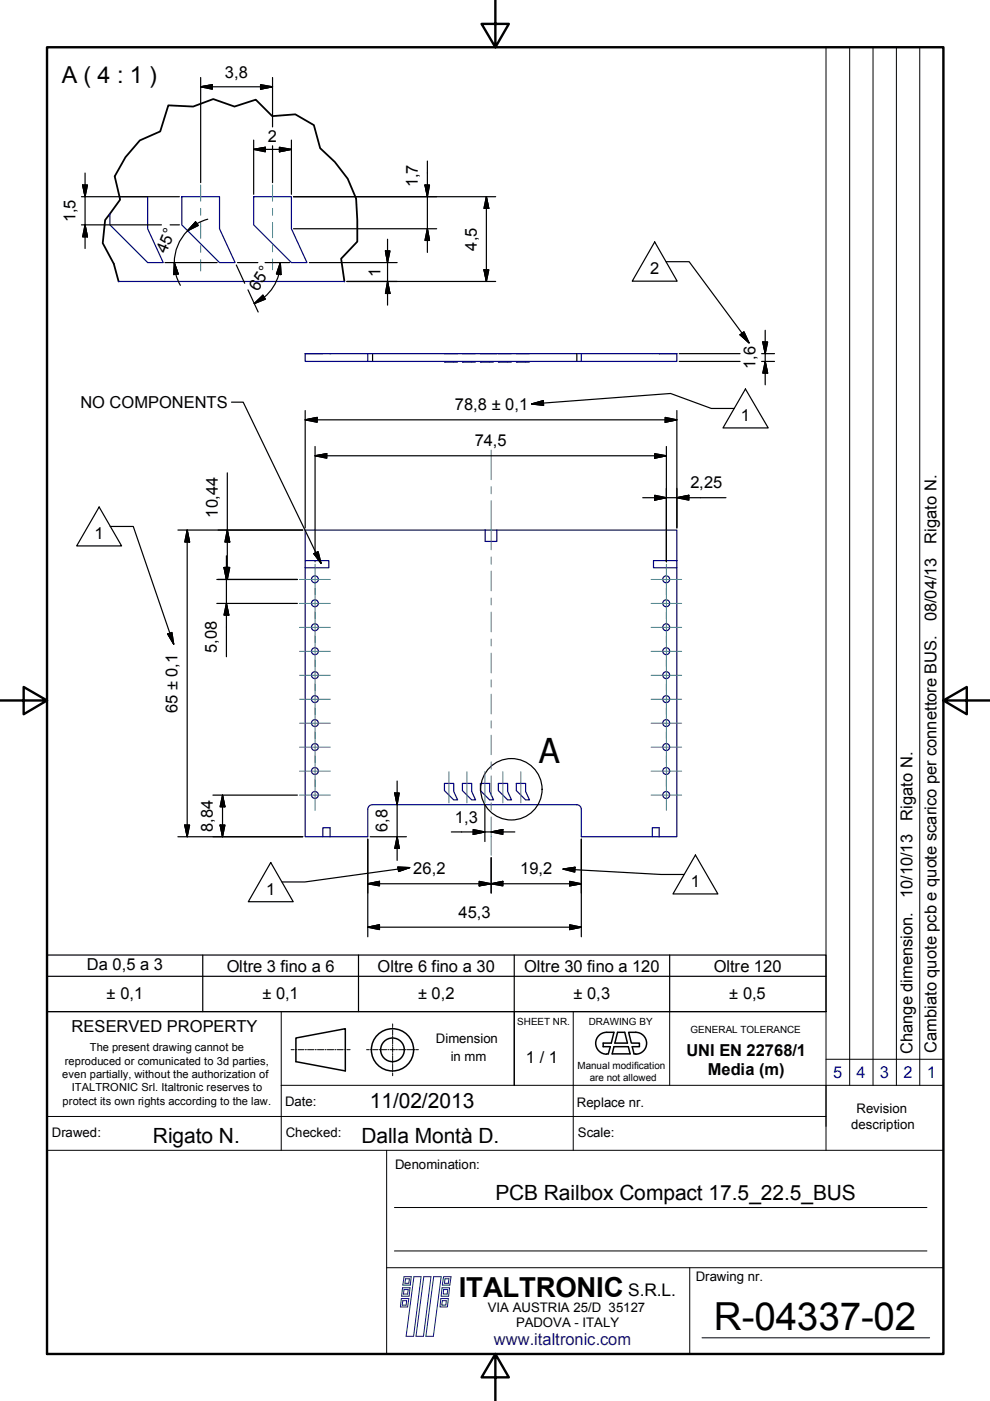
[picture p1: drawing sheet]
<svg xmlns="http://www.w3.org/2000/svg" width="210mm" height="297mm" viewBox="0 0 210 297" stroke-linecap="round" stroke-linejoin="round" font-family="sans-serif">
<!-- layer: Spigoli visibili(ISO) -->
<g fill="none" stroke="#000080" stroke-width=".25">
<path d="M25.1 59.7h47.9M25.3 41.7h6v6.8l3.3 7.2h-3.3l-8-8v-2.4M38.5 41.7h8v6.8l3.3 7.2h-3.3l-8-8zM53.8 41.7h8v6.8l3.3 7.2h-3.3l-8-8zM64.7 75h5.3M64.7 75v1.6h13.3M64.7 75h3.8M70 75h.1M70 75h69.8M78 75v1.6M78 76.6h44.3M94.2 76.7h2z"/>
<path d="M94.2 76.7h.1M94.2 75h2.8M96.2 76.7h.8zM98 76.7h2zM98 76.7h.1M98 75h2.8M100 76.7h.8zM101.9 76.7h1.9zM101.9 76.7h.1M101.9 75h3.4M103.8 76.7h.8zM105.7 76.7h1.9z"/>
<path d="M105.7 76.7h.1M105.7 75h2.8M107.6 76.7h.9zM109.5 76.7h1.9zM109.5 76.7h.1M109.5 75h2.8M111.4 76.7h.9zM123.3 75v1.6h20.2v-1.6M139.8 75h.1M139.8 75h3.7M64.7 118.9h5v1.5h-5zM102.9 112.4h2.4v2.4h-2.4z"/>
<path d="M102.9 112.4h-38.2v6.5M105.3 112.4h38.2v6.5M138.6 118.9h4.9v1.5h-4.9zM64.7 120.4v57h3.8M143.5 120.4v57h-3.7M68.5 175.5h1.5v1.9h-1.5zM78 171.6a.98 .98 0 0 1 1-1h43.3a.99 .99 0 0 1 1 1M78 171.6v5.8h-8M94.2 166.1h2v1.7l.8 1.8h-.8l-2-2zM98 166.1h2v1.7l.8 1.8h-.8l-2-2zM101.9 166.1h1.9v1.7l.8 1.8h-.8l-1.9-2zM105.7 166.1h1.9v1.7l.9 1.8h-.9l-1.9-2z"/>
<path d="M109.5 166.1h1.9v1.7l.9 1.8h-.9l-1.9-2zM123.3 171.6v5.8h15M138.3 175.5h1.5v1.9h-1.5z"/>
<circle cx="66.8" cy="133" r=".73"/>
<circle cx="66.8" cy="122.8" r=".73"/>
<circle cx="66.8" cy="127.9" r=".73"/>
<circle cx="66.8" cy="138.1" r=".73"/>
<circle cx="141.3" cy="138.1" r=".73"/>
<circle cx="141.3" cy="127.9" r=".73"/>
<circle cx="141.3" cy="133" r=".73"/>
<circle cx="141.3" cy="122.8" r=".73"/>
<circle cx="66.8" cy="143.1" r=".73"/>
<circle cx="66.8" cy="153.3" r=".73"/>
<circle cx="66.8" cy="158.4" r=".73"/>
<circle cx="66.8" cy="148.2" r=".73"/>
<circle cx="141.3" cy="143.1" r=".73"/>
<circle cx="141.3" cy="148.2" r=".73"/>
<circle cx="141.3" cy="158.4" r=".73"/>
<circle cx="141.3" cy="153.3" r=".73"/>
<circle cx="66.8" cy="168.5" r=".73"/>
<circle cx="66.8" cy="163.5" r=".73"/>
<circle cx="141.3" cy="168.5" r=".73"/>
<circle cx="141.3" cy="163.5" r=".73"/>
</g>
<!-- layer: Spigoli tangenti visibili(ISO) -->
<path d="M79 75v1.6M122.3 75v1.6" fill="none" stroke="#000" stroke-width=".25"/>
<path d="M122.3 76.6h1" fill="none" stroke="#000080" stroke-width=".25"/>
<!-- layer: Linee di interruzione(ISO) -->
<path d="M25.1 59.7l-1-3.8-2.3-4.4 .5-4.8 3.2-4.4-1.2-4.9 2.3-4.1 3.1-3.5 4.3-1.9 1.7-5.6 5.3 .3 4.2-1.6 4.5 1.6 4.5-1.5 3.5 3.5 4.9-.4 3.9 2.3 1.4 4.9 3.1 2.9 2.7 3.6 1.8 4.2 .3 4.6v4.5l-3.5 3.6 .7 4.9" fill="none" stroke="#000" stroke-width=".38"/>
<!-- layer: Linee dettaglio cerchio(ISO) -->
<circle cx="108.4" cy="167.3" r="6.5" fill="none" stroke="#000" stroke-width=".25"/>
<!-- layer: Bordo_0 -->
<path d="M10 10h190v277.1h-190zM105 0v10l-2.9-4.9h5.8l-2.9 4.9M0 148.5h10l-5-2.8v5.7l5-2.9M200 148.5l5 2.9v-5.7l-5 2.8h10M105 287.1l2.9 4.9h-5.8l2.9-4.9v9.9" fill="none" stroke="#000" stroke-width=".51"/>
<!-- layer: Geometria schizzo(ISO) -->
<path d="M10 202.5h165.1v12h-165.1zM10 207h165.1M43 202.5v12M76 202.5v12M109 202.5v12M142 202.5v12" fill="none" stroke="#000" stroke-width=".25"/>
<!-- layer: AM_0 -->
<g fill="none" stroke="#000" stroke-width=".32">
<path d="M109 214.5v15.6M130.9 218.9h1.6l.5 2.3h-2.6zM62.7 220.1l10.5-2v9l-10.5-2zM128.7 223.4h.3l.4-1.5h-1.5v-.7h1.7l.6-2.3a3.4 3.4 0 0 0-3.4 .8 2.32 2.32 0 0 0-.3 2.5 2.32 2.32 0 0 0 2.1 1.3M130.2 221.9h3l.4 1.5h-3.8zM134.8 223.4h-.4l-.4-1.5h1.6v-.7h-1.7l-.6-2.3a3.4 3.4 0 0 1 3.3 .8 2.32 2.32 0 0 1 .3 2.5 2.32 2.32 0 0 1-2.1 1.3"/>
<circle cx="83.2" cy="222.6" r="4.5"/>
<circle cx="83.2" cy="222.6" r="2.51"/>
</g>
<!-- layer: AM_7 -->
<g fill="none" stroke="#000" stroke-width=".21">
<path d="M83.2 217.1v.6M83.2 217.9v.2M83.2 218.4v1.1M83.2 219.7v.2M61.7 222.6h.7M62.6 222.6h.3M63.2 222.6h1.3M64.7 222.6h.3M65.2 222.6h1.3M66.8 222.6h.3M67.3 222.6h1.3M68.9 222.6h.3"/>
<path d="M69.4 222.6h1.3M71 222.6h.2M71.5 222.6h1.3M73.1 222.6h.2M73.6 222.6h.6M77.7 222.6h.6M78.5 222.6h.2M79 222.6h1.1M80.4 222.6h.2M80.8 222.6h1.2M82.2 222.6h.2M82.7 222.6h1.1"/>
<path d="M83.2 220.2v1.1M83.2 221.5v.3M83.2 222v1.1M83.2 223.4v.2M83.2 223.8v1.2M83.2 225.2v.3M83.2 225.7v1.1M83.2 227.1v.2M83.2 227.5v.6M84 222.6h.3M84.5 222.6h1.2M85.9 222.6h.2"/>
<path d="M86.3 222.6h1.2M87.7 222.6h.2M88.1 222.6h.6"/>
</g>
<!-- layer: AM_0 -->
<g fill="none" stroke="#000" stroke-width=".21">
<path d="M180.1 10v220.1M185.1 10v220.1M190.1 10v220.1M195 10v220.1M59.6 214.5v29.4M121.5 214.5v29.4M142 214.5v15.6M175.1 214.5h-165.1v72.6h190v-277.1h-24.9v233.9M10 236.7h165.1M59.6 230.1h140.4M175.1 224.6h24.9M10 243.9h190"/>
<path d="M82 243.9v43.2M83.6 256h112.9M82 268.8h118M83.6 265.2h112.9M146.2 268.8v18.3M148.8 283.6h48.3"/>
</g>
<g fill="none" stroke="#001f7f" stroke-width=".21">
<path d="M85.1 275.3h1.6l-.3 1.8h-1.5zM85.3 273h1.6l-.2 1.8h-1.5zM85.4 275.8h.8l-.1 .9h-.8zM85.7 270.7h1.5l-.2 1.8h-1.6zM85.7 273.4h.9l-.2 1h-.9zM86 271.1h.8l-.1 1h-.8zM87.8 270.7h1.5l-1.6 12.6h-1.6zM89.9 270.7h1.5l-1.6 12.6h-1.6zM91.9 270.7h1.6l-1.6 12.6h-1.6zM93.5 275.3h1.6l-.2 1.8h-1.6zM93.7 273h1.6l-.2 1.8h-1.6zM93.8 275.8h.8v.9h-.9z"/>
<path d="M94 273.4h.9l-.1 1h-.8zM94 270.7h1.6l-.2 1.8h-1.6zM94.4 271.1h.8l-.1 1h-.9z"/>
</g>
<g fill="none" stroke="#408080" stroke-width=".21">
<path d="M42.5 39.2v3.5M57.8 39.2v3.5M42.5 44.2v1.4M42.5 47.2v3.3M42.5 52.1v1.4M42.5 55v2.5M57.8 44.2v1.4M57.8 47.2v3.2M57.8 51.9v1.5M57.8 54.9v2.3M104.1 95.4v6.3M104.1 103.2v1.5"/>
<path d="M104.1 106.2v10.4M104.1 118.1v1.5M104.1 121.1v4.2M104.1 126.8v1.5M104.1 129.8v4.2M104.1 135.5v1.5M104.1 138.5v4.2M104.1 144.1v1.6M104.1 147.2v4.2M104.1 152.8v1.6M104.1 155.9v4.1M95.2 163.6v6.6"/>
<path d="M99 163.6v6.6M102.8 163.6v6.6M104.1 161.5v1.6M104.1 164.5v4.2M104.1 170.2v1.6M104.1 173.2v8.1M106.6 163.6v6.6M110.4 163.6v6.6"/>
</g>
<!-- layer: Centro(ISO) -->
<g fill="none" stroke="#408080" stroke-width=".21">
<path d="M66.8 119.6v6.5M141.3 119.6v6.5M63.5 138.1h6.5M63.5 133h6.5M63.5 127.9h6.5M63.5 122.9h6.5M66.8 139.9v6.5M66.8 134.9v6.4M66.8 129.8v6.5M66.8 124.7v6.5M138 122.9h6.5M138 127.9h6.5"/>
<path d="M138 133h6.5M138 138.1h6.5M141.3 124.7v6.5M141.3 129.8v6.5M141.3 134.9v6.4M141.3 139.9v6.5M63.5 158.4h6.5M63.5 153.3h6.5M63.5 148.3h6.5M63.5 143.2h6.5M66.8 155.2v6.5M66.8 150.1v6.5"/>
<path d="M66.8 145v6.5M138 143.2h6.5M138 148.3h6.5M138 153.3h6.5M138 158.4h6.5M141.3 145v6.5M141.3 150.1v6.5M141.3 155.2v6.5M63.5 168.6h6.5M63.5 163.5h6.5M66.8 165.3v6.5M66.8 160.3v6.4"/>
<path d="M138 163.5h6.5M138 168.6h6.5M141.3 160.3v6.4M141.3 165.3v6.5"/>
</g>
<!-- layer: Quote(ISO) -->
<g fill="none" stroke="#000" stroke-width=".25">
<path d="M42.5 18.4l2.5-.4v.9zM42.5 18.4h15.3M42.5 16.4v22.3M55.2 18l2.6 .4-2.6 .5zM57.8 16.4v10.5M17.5 39.2h1l-.5 2.5zM18 36.7v16M53.8 31.7l2.5-.5v1zM53.8 31.7h8M53.8 29.7v11.5M57.8 30.9v7.8M59.2 31.2l2.6 .5-2.6 .5z"/>
<path d="M61.8 29.7v11.5M90.1 39.2h1l-.5 2.5zM90.6 34.1v19.4M17.3 41.7h20.7M17.3 47.7h16.9M18 47.7l.5 2.5h-1zM35 55.7h7.4M36.1 47.7h1.9M37 55.7l.8 2.4-1 .1zM37 55.7l.3 2.5M37.3 58.2l.9 2.3M41.5 47l.5 .8-2.2 1.1z"/>
<path d="M41.7 47.4a9.6 9.6 0 0 0-4.7 8.3M42.6 55.7h3.4M44 46.5l-2.3 .9M50.1 56.2l1.8 3.9M50.4 55.7h4.3M56.2 55.7h1.5M57.8 55.7h3.6M59.1 58.2a9.6 9.6 0 0 1-3.1 4.8l-2.1 1.4M59.4 55.7l.2 2.5-1-.1zM59.4 55.7l-.3 2.5M62.2 48.5h30.4M62.2 41.7h42.9"/>
<path d="M65.6 55.7h18.6M73.5 59.7h31.6M81.7 53.2h1l-.5 2.5zM82.2 59.7l.5 2.5h-1zM82.2 50.7v14M90.6 48.5l.5 2.5h-1zM102.6 57.2h1l-.5 2.5zM103.1 41.7l.5 2.5h-1zM103.1 41.7v18M52.6 61.5l2.1 4.7M53.9 64.4l1.9-1.8 .5 .8zM144 76.6h12.9"/>
<path d="M144 75h12.9M161.5 76.6h2.7M161.5 75h2.7M161.7 72.5h1.1l-.6 2.5zM162.2 76.6l.6 2.5h-1.1zM162.2 70v11.6M64.7 89l2.5-.5v1zM64.7 89h78.8M64.7 87v24.9M66.8 96.6l2.5-.4v.9zM66.8 96.6h74.5M66.8 94.7v22.7"/>
<path d="M138.8 96.2l2.5 .4-2.5 .5zM141 88.5l2.5 .5-2.5 .5zM141.3 94.7v24.4M143.5 87v24.9M37.7 112.4h26.5M39.7 112.4l.5 2.5h-1zM39.7 112.4v65M48 117.8v21.4M48.2 112.4l.5 2.5h-1zM48.2 100.3v22.6M66.8 119v.1M136.3 105.5h17.6"/>
<path d="M138.8 105l2.5 .5-2.5 .5zM143.5 105.5l2.5-.5v1zM46 122.9h17.1M46 127.9h17.1M47.5 120.3h1l-.5 2.6zM47.7 120.3h1l-.5 2.6zM48 127.9l.5 2.5h-1zM37.7 177.4h26.5M39.2 174.9h1l-.5 2.5zM45.1 168.6h18M46.7 174.9h1l-.5 2.5zM47.2 168.6l.5 2.5h-1z"/>
<path d="M47.2 168.6v8.8M78 177.9v20.7M78.5 177.4h7.7M83.7 168.1h.9l-.4 2.5zM84.2 177.4l.4 2.5h-.9zM84.2 165.6v16.8M95.7 176.4h13.5M100.3 175.9l2.5 .5-2.5 .5zM102.8 170.7v7.7M104.1 176.4l2.5-.5v1zM123.3 177.9v20.7M78 187.4l2.5-.5v.9z"/>
<path d="M78 196.6l2.5-.5v1zM78 187.4h45.3M78 196.6h45.3M101.6 186.9l2.5 .5-2.5 .4zM104.1 187.4l2.5-.5v.9zM104.1 181.8v7.5M120.8 186.9l2.5 .5-2.5 .4zM120.8 196.1l2.5 .5-2.5 .5z"/>
</g>
<g fill="#000" stroke="#000" stroke-width=".25">
<path d="M42.5 18.4l2.5-.4zM42.5 18.4l2.5-.4v.9zM55.2 18.9l2.6-.5zM55.2 18l2.6 .4-2.6 .5zM17.5 39.2l.5 2.5zM17.5 39.2h1l-.5 2.5zM53.8 31.7l2.5-.5zM53.8 31.7l2.5-.5v1zM59.2 32.2l2.6-.5zM59.2 31.2l2.6 .5-2.6 .5zM90.1 39.2l.5 2.5zM90.1 39.2h1l-.5 2.5z"/>
<path d="M18 47.7l.5 2.5zM18 47.7l.5 2.5h-1zM37 55.7l.8 2.4zM37 55.7l.8 2.4-1 .1zM41.5 47l-1.7 1.9zM41.5 47l.5 .8-2.2 1.1zM59.4 55.7l.2 2.5zM59.4 55.7l.2 2.5-1-.1zM81.7 53.2l.5 2.5zM81.7 53.2h1l-.5 2.5zM90.6 48.5l.5 2.5zM90.6 48.5l.5 2.5h-1z"/>
<path d="M102.6 57.2l.5 2.5zM102.6 57.2h1l-.5 2.5zM103.1 41.7l.5 2.5zM103.1 41.7l.5 2.5h-1zM53.9 64.4l1.9-1.8zM53.9 64.4l1.9-1.8 .5 .8zM82.2 59.7l.5 2.5zM82.2 59.7l.5 2.5h-1zM161.7 72.5l.5 2.5zM161.7 72.5h1.1l-.6 2.5zM162.2 76.6l.6 2.5zM162.2 76.6l.6 2.5h-1.1z"/>
<path d="M64.7 89l2.5-.5zM64.7 89l2.5-.5v1zM66.8 96.6l2.5-.4zM66.8 96.6l2.5-.4v.9zM138.8 97.1l2.5-.5zM138.8 96.2l2.5 .4-2.5 .5zM141 89.5l2.5-.5zM141 88.5l2.5 .5-2.5 .5zM39.7 112.4l.5 2.5zM39.7 112.4l.5 2.5h-1zM48.2 112.4l.5 2.5zM48.2 112.4l.5 2.5h-1z"/>
<path d="M138.8 106l2.5-.5zM138.8 105l2.5 .5-2.5 .5zM143.5 105.5l2.5-.5zM143.5 105.5l2.5-.5v1zM47.5 120.3l.5 2.6zM47.5 120.3h1l-.5 2.6zM47.7 120.3l.5 2.6zM47.7 120.3h1l-.5 2.6zM48 127.9l.5 2.5zM48 127.9l.5 2.5h-1zM39.2 174.9l.5 2.5zM39.2 174.9h1l-.5 2.5z"/>
<path d="M46.7 174.9l.5 2.5zM46.7 174.9h1l-.5 2.5zM47.2 168.6l.5 2.5zM47.2 168.6l.5 2.5h-1zM83.7 168.1l.5 2.5zM83.7 168.1h.9l-.4 2.5zM84.2 177.4l.4 2.5zM84.2 177.4l.4 2.5h-.9zM100.3 176.9l2.5-.5zM100.3 175.9l2.5 .5-2.5 .5zM104.1 176.4l2.5-.5zM104.1 176.4l2.5-.5v1z"/>
<path d="M78 187.4l2.5-.5zM78 187.4l2.5-.5v.9zM78 196.6l2.5-.5zM78 196.6l2.5-.5v1zM101.6 187.8l2.5-.4zM101.6 186.9l2.5 .5-2.5 .4zM104.1 187.4l2.5-.5zM104.1 187.4l2.5-.5v.9zM120.8 187.8l2.5-.4zM120.8 186.9l2.5 .5-2.5 .4zM120.8 197.1l2.5-.5zM120.8 196.1l2.5 .5-2.5 .5z"/>
</g>
<!-- layer: Simboli(ISO) -->
<g fill="none" stroke="#000" stroke-width=".25">
<path d="M138.8 51.3l4.8 8.3h-9.6zM141.2 55.5h4.9l12.7 17.2M156.9 71l.8-.7 1.1 2.4zM49.1 85.3h2.5l16.5 34.1M112.7 85.6l2.5-.7 .1 1.1zM112.7 85.6l29.5-2.2 8.6 3.2h4.9M158.1 82.5l4.8 8.2h-9.6zM21 107.5l4.8 8.2h-9.5zM23.4 111.6h4.9l8.5 25M66.5 117.4l.9-.4 .7 2.4zM35.6 134.4l.8-.3 .4 2.5zM57.4 182.9l4.8 8.3h-9.6z"/>
<path d="M84.3 183.8l2.6 .1-2.4 .9zM86.9 183.9l-22.3 3.1h-4.8M119.4 184.3l2.5-.4v1zM119.4 184.3l20.7 1.1h4.9M147.4 181.3l4.8 8.2h-9.5z"/>
</g>
<path d="M156.9 71l1.9 1.7zM156.9 71l.8-.7 1.1 2.4zM112.7 85.6l2.5-.7zM112.7 85.6l2.5-.7 .1 1.1zM66.5 117.4l1.6 2zM66.5 117.4l.9-.4 .7 2.4zM35.6 134.4l1.2 2.2zM35.6 134.4l.8-.3 .4 2.5zM84.5 184.8l2.4-.9zM84.3 183.8l2.6 .1-2.4 .9zM119.4 184.3l2.5-.4zM119.4 184.3l2.5-.4v1z" fill="#000" stroke="#000" stroke-width=".25"/>
<text font-size="8.2" x="151.4" y="281.9">R-04337-02</text>
<text font-size="7.2" x="114.3" y="161.7">A</text>
<text font-size="5.8" x="97.3" y="275.1">ITALTRONIC</text>
<text font-size="5" x="13.1" y="17.7">A ( 4 : 1 )</text>
<g font-size="4.4">
<text x="78.4" y="234.9">11/02/2013</text>
<text x="32.4" y="242.2">Rigato N.</text>
<text x="76.6" y="242.2">Dalla Montà D.</text>
<text x="105" y="254.4">PCB Railbox Compact 17.5_22.5_BUS</text>
</g>
<text font-size="3.7" x="133.2" y="274.7">S.R.L.</text>
<g font-size="3.5">
<text x="47.7" y="16.4">3,8</text>
<text x="56.8" y="30.1">2</text>
<text x="88.6" y="39.7" transform="rotate(-90 88.6 39.7)">1,7</text>
<text x="16" y="47.1" transform="rotate(-90 16 47.1)">1,5</text>
<text x="35.2" y="53.9" transform="rotate(-68 35.2 53.9)">45°</text>
<text x="101.1" y="53.1" transform="rotate(-90 101.1 53.1)">4,5</text>
<text x="80.6" y="58.7" transform="rotate(-90 80.6 58.7)">1</text>
<text x="137.9" y="58.1">2</text>
<text x="54.7" y="61.9" transform="rotate(-58 54.7 61.9)">65°</text>
<text x="160.2" y="78.3" transform="rotate(-90 160.2 78.3)">1,6</text>
<text x="17.1" y="86.5">NO COMPONENTS</text>
<text x="96.5" y="87">78,8 ± 0,1</text>
<text x="157.1" y="89.3">1</text>
<text x="100.6" y="94.7">74,5</text>
<text x="146.4" y="103.5">2,25</text>
<text x="46.2" y="109.8" transform="rotate(-90 46.2 109.8)">10,44</text>
<text x="20" y="114.2">1</text>
<text x="198.6" y="115.2" transform="rotate(-90 198.6 115.2)">Rigato N.</text>
<text x="198.6" y="131.7" transform="rotate(-90 198.6 131.7)">08/04/13</text>
<text x="46" y="138.5" transform="rotate(-90 46 138.5)">5,08</text>
<text x="37.7" y="151.2" transform="rotate(-90 37.7 151.2)">65 ± 0,1</text>
<text x="193.5" y="174" transform="rotate(-90 193.5 174)">Rigato N.</text>
<text x="45.1" y="176.4" transform="rotate(-90 45.1 176.4)">8,84</text>
<text x="82.2" y="176.5" transform="rotate(-90 82.2 176.5)">6,8</text>
<text x="96.5" y="174.4">1,3</text>
<text x="87.6" y="185.3">26,2</text>
<text x="110.3" y="185.3">19,2</text>
<text x="56.5" y="189.7">1</text>
<text x="146.5" y="188">1</text>
<text x="193.5" y="190.5" transform="rotate(-90 193.5 190.5)">10/10/13</text>
<text x="97.2" y="194.5">45,3</text>
<text x="18.4" y="205.7">Da 0,5 a 3</text>
<text x="48.1" y="206">Oltre 3 fino a 6</text>
<text x="80.1" y="206">Oltre 6 fino a 30</text>
<text x="111.1" y="206">Oltre 30 fino a 120</text>
<text x="151.3" y="206">Oltre 120</text>
<text x="22.6" y="211.8">± 0,1</text>
<text x="55.6" y="211.8">± 0,1</text>
<text x="88.6" y="211.8">± 0,2</text>
<text x="121.6" y="211.8">± 0,3</text>
<text x="154.6" y="211.8">± 0,5</text>
<text x="15.2" y="218.8">RESERVED PROPERTY</text>
<text x="111.5" y="225.3">1 / 1</text>
<text x="145.5" y="224">UNI EN 22768/1</text>
<text x="150.1" y="227.9">Media (m)</text>
<text x="193.5" y="223.5" transform="rotate(-90 193.5 223.5)">Change dimension.</text>
<text x="198.6" y="223.2" transform="rotate(-90 198.6 223.2)">Cambiato quote pcb e quote scarico per connettore BUS.</text>
</g>
<g font-size="3.5" fill="#00f">
<text x="176.7" y="228.6">5</text>
<text x="181.6" y="228.6">4</text>
<text x="186.6" y="228.6">3</text>
<text x="191.6" y="228.6">2</text>
<text x="196.5" y="228.6">1</text>
</g>
<text font-size="3.5" fill="#260099" x="104.7" y="285.2">www.italtronic.com</text>
<g font-size="2.8">
<text x="92.4" y="221.2">Dimension</text>
<text x="95.6" y="224.9">in mm</text>
<text x="60.5" y="234.6">Date:</text>
<text x="122.3" y="234.6">Replace nr.</text>
<text x="180.5" y="239.3">description</text>
<text x="181.6" y="236.1">Revision</text>
<text x="11" y="241">Drawed:</text>
<text x="60.6" y="241">Checked:</text>
<text x="122.5" y="241">Scale:</text>
<text x="83.8" y="247.8">Denomination:</text>
<text x="147.5" y="271.6">Drawing nr.</text>
<text x="103.4" y="278.2">VIA AUSTRIA 25/D 35127</text>
<text x="109.4" y="281.3">PADOVA - ITALY</text>
</g>
<g font-size="2.3">
<text x="13.8" y="225.7">reproduced or comunicated to 3d parties,</text>
<text x="19" y="222.9">The present drawing cannot be</text>
<text x="13.2" y="228.6">even partially, without the authorization of</text>
<text x="15.2" y="231.4">ITALTRONIC Srl. Italtronic reserves to</text>
<text x="13.3" y="234.2">protect its own rights according to the law.</text>
</g>
<g font-size="2.1">
<text x="109.7" y="217.3">SHEET NR.</text>
<text x="124.8" y="217.2">DRAWING BY</text>
<text x="146.4" y="218.9">GENERAL TOLERANCE</text>
<text x="122.4" y="226.6">Manual modification</text>
<text x="125" y="229.2">are not allowed</text>
</g>
</svg>
